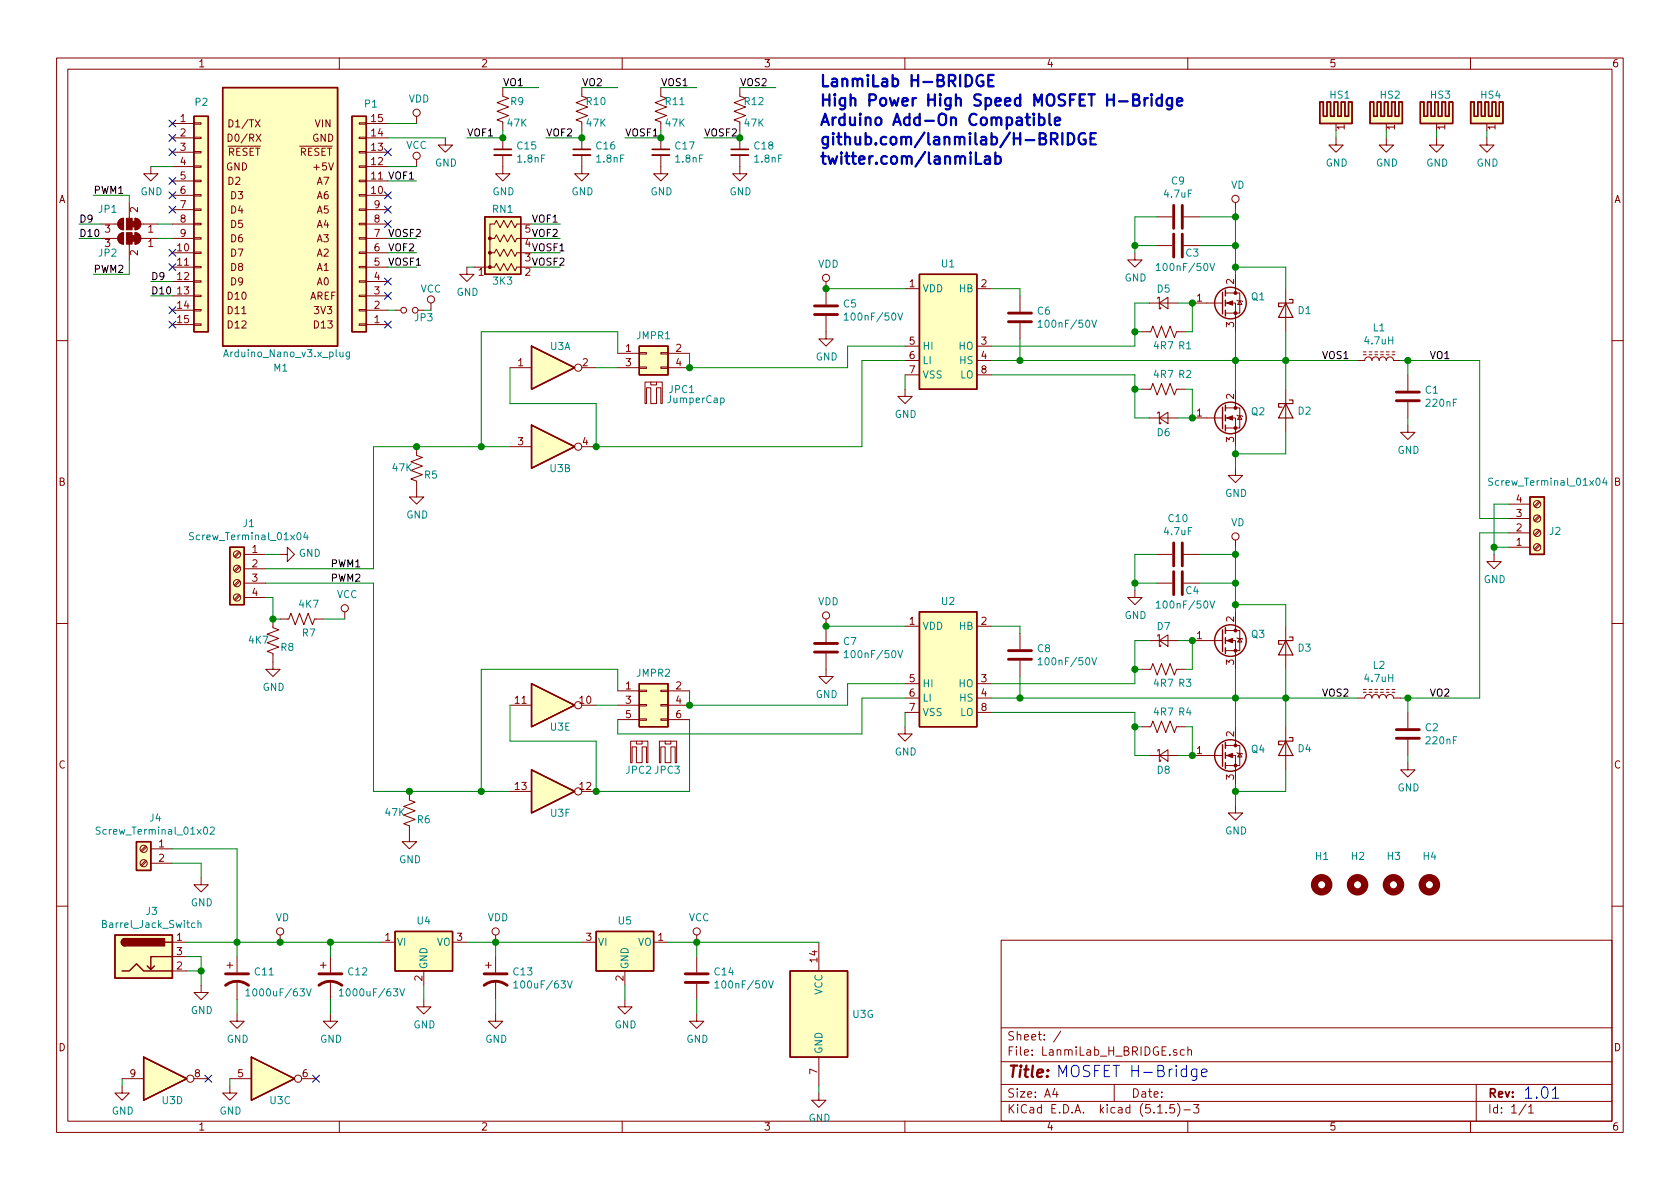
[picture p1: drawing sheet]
<svg xmlns="http://www.w3.org/2000/svg" width="297mm" height="210mm" viewBox="0 0 297 210" stroke-linecap="round" stroke-linejoin="round" font-family="sans-serif">
<g fill="none" stroke="#840000" stroke-width=".18">
<path d="M10 10.3h277v189.9h-277zM12 12.2h273v186.1h-273zM60 10.3v1.9M88.9 15.5v1.5l1 .4-2 .8 2 .7-2 .8 2 .7-2 .8 1 .4v1.5M102.9 15.5v1.5l1 .4-2 .8 2 .7-2 .8 2 .7-2 .8 1 .4v1.5M110 10.3v1.9M116.8 15.5v1.5l1.1 .4-2.1 .8 2.1 .7-2.1 .8 2.1 .7-2.1 .8 1 .4v1.5M130.8 15.5v1.5l1 .4-2 .8 2 .7-2 .8 2 .7-2 .8 1 .4v1.5M160 10.3v1.9M210 10.3v1.9M260 10.3v1.9M17.8 39.6h3"/>
<path d="M21.1 39l.4-.3 .3-.1v2a1.03 1.03 0 0 1-.9-.6 1.03 1.03 0 0 1 .2-1zM22.9 35.8v2.8M23.9 38.6a1.02 1.02 0 0 1 1 1 1.02 1.02 0 0 1-1 1zM24.9 39.6h3M26.7 29.5v1.2h1.2l-1.2 1.3-1.3-1.3h1.3M30.5 39.6h3.8M30.5 21.8h3.8M30.5 24.4h3.8M30.5 26.9h3.8M30.5 29.5h3.8M30.5 32h3.8M30.5 34.5h3.8"/>
<path d="M30.5 37.1h3.8M34.3 37h1.3v.2h-1.3zM34.3 34.4h1.3v.3h-1.3zM34.3 31.9h1.3v.2h-1.3zM34.3 29.3h1.3v.3h-1.3zM34.3 39.5h1.3v.2h-1.3zM34.3 26.8h1.3v.2h-1.3zM34.3 24.3h1.3v.2h-1.3zM34.3 21.7h1.3v.3h-1.3zM63.5 34.4h1.3v.3h-1.3zM63.5 31.9h1.3v.2h-1.3zM63.5 29.3h1.3v.3h-1.3z"/>
<path d="M63.5 26.8h1.3v.2h-1.3zM63.5 24.3h1.3v.2h-1.3zM63.5 21.7h1.3v.3h-1.3zM63.5 37h1.3v.2h-1.3zM63.5 39.5h1.3v.2h-1.3zM64.8 39.6h3.8M64.8 21.8h3.8M64.8 24.4h3.8M64.8 26.9h3.8M64.8 29.5h3.8M64.8 32h3.8M64.8 34.5h3.8"/>
<path d="M64.8 37.1h3.8M73.7 20.6v1.2M73.7 28.2v1.3M78.7 24.4v1.2h1.3l-1.3 1.3-1.2-1.3h1.2M88.9 27.4v3.3h1.3l-1.3 1.3-1.3-1.3h1.3M88.9 24.4v2M92.7 39.6h-1.3l-.3 .7-.7-1.3-.7 1.3-.6-1.3-.7 1.3-.6-1.3-.4 .6h-.8v2.6h.8l.4-.7 .6 1.3 .7-1.3 .6 1.3 .7-1.3 .7 1.3 .3-.6h1.3M102.9 27.4v3.3h1.2l-1.2 1.3-1.3-1.3h1.3M102.9 24.4v2M116.8 27.4v3.3h1.3l-1.3 1.3-1.2-1.3h1.2M116.8 24.4v2M130.8 27.4v3.3h1.3l-1.3 1.3-1.3-1.3h1.3"/>
<path d="M130.8 24.4v2M204.5 38.3h2.8M209.3 38.3h2.8M218.4 35.8v1.3M236.2 24.4v1.2h1.3l-1.3 1.3-1.3-1.3h1.3M245.1 24.4v1.2h1.3l-1.3 1.3-1.3-1.3h1.3M254 24.4v1.2h1.3l-1.3 1.3-1.3-1.3h1.3M262.9 24.4v1.2h1.3l-1.3 1.3-1.3-1.3h1.3M17.8 42.2h3M21.1 41.5l.4-.3 .3-.1v2.1a1.03 1.03 0 0 1-.9-.6 1.03 1.03 0 0 1 .2-1.1zM22.9 43.2v2.8M23.9 41.1a1.02 1.02 0 0 1 1 1.1 1.02 1.02 0 0 1-1 1z"/>
<path d="M24.9 42.2h3M30.5 54.9h3.8M30.5 42.2h3.8M30.5 44.7h3.8M30.5 47.2h3.8M30.5 49.8h3.8M30.5 52.3h3.8M30.5 57.4h3.8M34.3 44.6h1.3v.2h-1.3zM34.3 47.1h1.3v.3h-1.3zM34.3 49.7h1.3v.2h-1.3zM34.3 52.2h1.3v.2h-1.3z"/>
<path d="M34.3 54.7h1.3v.3h-1.3zM34.3 57.3h1.3v.2h-1.3zM34.3 42h1.3v.3h-1.3zM63.5 42h1.3v.3h-1.3zM63.5 44.6h1.3v.2h-1.3zM63.5 47.1h1.3v.3h-1.3zM63.5 49.7h1.3v.2h-1.3zM63.5 52.2h1.3v.2h-1.3zM63.5 54.7h1.3v.3h-1.3zM63.5 57.3h1.3v.2h-1.3zM64.8 54.9h3.8M64.8 42.2h3.8"/>
<path d="M64.8 44.7h3.8M64.8 47.2h3.8M64.8 49.8h3.8M64.8 52.3h3.8M64.8 57.4h3.8M69.8 54.9h1.1M73.9 54.9h1M76.2 53.6v1.3M82.5 47.2v1.3h1.3l-1.3 1.3-1.2-1.3h1.2M83.8 47.2h2.6M86.6 42.2v2.5M92.7 44.7h-1.3l-.3 .6-.7-1.2-.7 1.2-.6-1.2-.7 1.2-.6-1.2-.4 .6h-.8v2.5h.8l.4-.6 .6 1.3 .7-1.3 .6 1.3 .7-1.3 .7 1.3 .3-.7h1.3"/>
<path d="M146 55.9v4h1.3l-1.3 1.3-1.2-1.3h1.2M146 49.8v4M160 51h2.6M172.7 51h2.6M180.3 52.3v2.8M180.3 57.1v2.8M200.7 44.7v1.3h1.2l-1.2 1.2-1.3-1.2h1.3M201.9 58.7h1.6l.3-1 .8 2 .8-2 .7 2 .8-2 .7 2 .4-1h1.5M203.2 53.6h5.1M204.5 43.4h2.8M204.7 52.8v-.2h.3v2h.2v-.2M205 53.6l1.5-1v2z"/>
<path d="M209.3 43.4h2.8M210.8 53.6h5.4M216.7 53.6h1.7v5.1M216.7 51.8h2.5v3.6h-2.5M218.4 48.5v3.3M218.7 53.1l.1 .1h.8l.1 .1M219.2 53.2l.4 .6h-.8zM227.3 51v7.7M10 60.2h2M73.7 79v1.5l1 .4-2.1 .8 2.1 .7-2.1 .8 2.1 .7-2.1 .8 1.1 .4v2.8h1.2l-1.2 1.2-1.3-1.2h1.3M90.2 65h3.8M90.2 79h3.8"/>
<path d="M102.9 65h2.5M102.9 79h2.5M109.2 62.5h3.8M109.2 65h3.8M113 64.9h1.3v.2h-1.3zM113 62.4h1.3v.2h-1.3zM115.1 67.6h1v.5h-1zM115.1 67.6h-1.1v3.8h.3v-2.8h.8v2.8h1v-2.8h.7v2.8h.3v-3.8h-1M116.8 64.9h1.3v.2h-1.3zM116.8 62.4h1.3v.2h-1.3zM118.1 62.5h3.8M118.1 65h3.8"/>
<path d="M160 68.8v1.3h1.3l-1.3 1.3-1.3-1.3h1.3M160 63.7h2.6M160 61.2h2.6M160 66.3h2.6M172.7 63.7h2.6M172.7 61.2h2.6M172.7 66.3h2.6M201.9 68.8h1.6l.3-1 .8 2 .8-2 .7 2 .8-2 .7 2 .4-1h1.5M203.2 73.9h5.1M204.7 73.1v-.2h.3v2h.2v-.2M205 73.9l1.5-1v2zM210.8 73.9h5.4"/>
<path d="M216.7 73.9h1.7v5.1M216.7 72.1h2.5v3.6h-2.5M218.4 68.8v3.3M218.7 73.4l.1 .1h.8l.1 .2M219.2 73.5l.4 .7h-.8zM227.3 68.8v7.6M240 63.7h1.3a.63 .63 0 0 1 .6-.6 .63 .63 0 0 1 .7 .6 .63 .63 0 0 1 .6-.6 .63 .63 0 0 1 .6 .6 .63 .63 0 0 1 .7-.6 .63 .63 0 0 1 .6 .6 .63 .63 0 0 1 .6-.6 .63 .63 0 0 1 .7 .6h1.2M241 62.7h.6M241 62.2h.6M242.1 62.7h.5M242.1 62.2h.5M243.1 62.7h.5"/>
<path d="M243.1 62.2h.5M244.1 62.7h.5M244.1 62.2h.5M245.1 62.7h.5M245.1 62.2h.5M246.1 62.7h.5M246.1 62.2h.5M248.9 75.2v1.2h1.3l-1.3 1.3-1.3-1.3h1.3M248.9 66.3v2.8M248.9 71.1v2.8M285 60.2h2M42.3 97.5l-.9 .9"/>
<path d="M42.4 97.7l-.8 .8M43.2 98h3.8M49.5 98h1.3v-1.2l1.3 1.2-1.3 1.3v-1.3M204.5 98h2.8M209.3 98h2.8M218.4 82.8v1.3h1.3l-1.3 1.2-1.2-1.2h1.2M218.4 95.5v1.3M264.2 98v1.3h1.2l-1.2 1.3-1.3-1.3h1.3M266.7 96.8h3.8M266.7 94.2h3.8M266.7 91.7h3.8M266.7 89.1h3.8"/>
<path d="M272.1 88.6l-.9 .9M272.1 91.2l-.9 .8M272.1 93.7l-.9 .9M272.1 96.3l-.9 .8M272.3 88.8l-.9 .9M272.3 91.4l-.9 .8M272.3 93.9l-.9 .8M272.3 96.4l-.9 .9M10 110.3h2M42.3 105.2l-.9 .8M42.3 102.6l-.9 .8M42.3 100.1l-.9 .8"/>
<path d="M42.4 105.3l-.8 .9M42.4 102.8l-.8 .8M42.4 100.2l-.8 .9M43.2 103.1h3.8M43.2 100.6h3.8M43.2 105.7h3.8M48.3 109.5v1.5l1 .4-2.1 .7 2.1 .8-2.1 .8 2.1 .7-2.1 .8 1.1 .4v2.8h1.2l-1.2 1.2-1.3-1.2h1.3M49.5 109.5h1.6l.3-1 .8 2 .8-2 .7 2 .8-2 .7 2 .4-1h1.5M61 108.2v1.3M146 115.6v4h1.3l-1.3 1.3-1.2-1.3h1.2M146 109.5v4M160 110.7h2.6"/>
<path d="M172.7 110.7h2.6M180.3 112v2.8M180.3 116.8v2.8M200.7 104.4v1.3h1.2l-1.2 1.2-1.3-1.2h1.3M201.9 118.4h1.6l.3-1.1 .8 2.1 .8-2.1 .7 2.1 .8-2.1 .7 2.1 .4-1h1.5M203.2 113.3h5.1M204.5 103.1h2.8M204.7 112.5v-.2h.3v2h.2v-.3M205 113.3l1.5-1v2zM209.3 103.1h2.8M210.8 113.3h5.4M216.7 113.3h1.7v5.1"/>
<path d="M216.7 111.5h2.5v3.6h-2.5M218.4 108.2v3.3M218.7 112.8l.1 .1h.8l.1 .1M219.2 112.9l.4 .6h-.8zM227.3 110.7v7.7M285 110.3h2M72.4 139.9v1.6l1 .4-2 .7 2 .8-2 .7 2 .8-2 .8 1 .3v2.8h1.3l-1.3 1.3-1.3-1.3h1.3M90.2 139.9h3.8M90.2 124.7h3.8M102.9 139.9h2.5M102.9 124.7h2.5M109.2 122.2h3.8"/>
<path d="M109.2 124.7h3.8M109.2 127.2h3.8M112.5 131.1h1v.5h-1zM112.5 131.1h-1v3.8h.3v-2.8h.7v2.8h1v-2.8h.8v2.8h.3v-3.8h-1.1M113 127.1h1.3v.3h-1.3zM113 122h1.3v.3h-1.3zM113 124.6h1.3v.2h-1.3zM116.8 127.1h1.3v.3h-1.3zM116.8 122h1.3v.3h-1.3zM116.8 124.6h1.3v.2h-1.3zM117.6 131.1h1v.5h-1zM117.6 131.1h-1v3.8h.2v-2.8h.8v2.8h1v-2.8h.8v2.8h.2v-3.8h-1"/>
<path d="M118.1 122.2h3.8M118.1 124.7h3.8M118.1 127.2h3.8M160 128.5v1.3h1.3l-1.3 1.3-1.3-1.3h1.3M160 120.9h2.6M160 123.4h2.6M160 126h2.6M172.7 120.9h2.6M172.7 123.4h2.6M172.7 126h2.6M201.9 128.5h1.6l.3-1 .8 2 .8-2 .7 2 .8-2 .7 2 .4-1h1.5M203.2 133.6h5.1"/>
<path d="M204.7 132.8v-.2h.3v2h.2v-.2M205 133.6l1.5-1v2zM210.8 133.6h5.4M216.7 133.6h1.7v5.1M216.7 131.8h2.5v3.6h-2.5M218.4 128.5v3.3M218.7 133.1l.1 .1h.8l.1 .1M219.2 133.2l.4 .7h-.8zM227.3 128.5v7.6M240 123.4h1.3a.63 .63 0 0 1 .6-.6 .63 .63 0 0 1 .7 .6 .63 .63 0 0 1 .6-.6 .63 .63 0 0 1 .6 .6 .63 .63 0 0 1 .7-.6 .63 .63 0 0 1 .6 .6 .63 .63 0 0 1 .6-.6 .63 .63 0 0 1 .7 .6h1.2M241 122.4h.6M241 121.9h.6"/>
<path d="M242.1 122.4h.5M242.1 121.9h.5M243.1 122.4h.5M243.1 121.9h.5M244.1 122.4h.5M244.1 121.9h.5M245.1 122.4h.5M245.1 121.9h.5M246.1 122.4h.5M246.1 121.9h.5M248.9 134.9v1.2h1.3l-1.3 1.3-1.3-1.3h1.3M248.9 126v2.8"/>
<path d="M248.9 130.8v2.8M25.8 152.1l-.9 .9M25.8 149.6l-.9 .8M25.9 152.3l-.8 .9M25.9 149.8l-.8 .8M26.7 150.1h3.8M26.7 152.6h3.8M35.6 155.2v1.3h1.2l-1.2 1.2-1.3-1.2h1.3M218.4 142.5v1.3h1.3l-1.3 1.2-1.2-1.2h1.2M10 160.2h2M30.5 166.6h2.5M30.5 171.7h2.5"/>
<path d="M30.5 169.2h2.5M35.6 174.2v1.3h1.2l-1.2 1.3-1.3-1.3h1.3M40.1 170.7h1M40.6 170.2v1M41.9 179.3v1.3h1.3l-1.3 1.3-1.3-1.3h1.3M41.9 169.2v2.8M41.9 173.5v3.3M49.5 165.3v1.3M56.6 170.7h1.1M57.1 170.2v1M58.4 179.3v1.3h1.3l-1.3 1.3-1.3-1.3h1.3M58.4 169.2v2.8"/>
<path d="M58.4 173.5v3.3M67.3 166.6h2.5M74.9 176.8v1.2h1.3l-1.3 1.3-1.2-1.3h1.2M74.9 171.7v2.5M80 166.6h2.5M85.9 170.7h1M86.4 170.2v1M87.6 179.3v1.3h1.3l-1.3 1.3-1.2-1.3h1.2M87.6 165.3v1.3M87.6 169.2v2.8M87.6 173.5v3.3M102.9 166.6h2.5"/>
<path d="M110.5 176.8v1.2h1.3l-1.3 1.3-1.3-1.3h1.3M110.5 171.7v2.5M115.6 166.6h2.5M123.2 179.3v1.3h1.3l-1.3 1.3-1.3-1.3h1.3M123.2 165.3v1.3M123.2 169.2v2.8M123.2 174v2.8M144.8 166.6v5.1M177 166.3h108v32h-108zM285 160.2h2M21.6 192v1.3h1.3l-1.3 1.3-1.3-1.3h1.3M21.6 190.7h3.8"/>
<path d="M34.3 190.7h2.5M40.6 192v1.3h1.3l-1.3 1.3-1.2-1.3h1.2M40.6 190.7h3.8M53.3 190.7h2.6M60 198.3v1.9M110 198.3v1.9M144.8 193.3v1.3h1.2l-1.2 1.2-1.3-1.2h1.3M144.8 186.9v5.1M160 198.3v1.9M177 194.8h108M177 191.8h108M177 187.8h108"/>
<path d="M177 181.8h108M186.5 192.5l-.4 1h1M186.8 193v1M187.6 182.3l-1.3 2M197 191.8v3M204.7 196.8h.8M206.2 196.7v.1M207.6 195.3h-.7l-.1 .7 .2-.1 .5 .1 .2 .2-.1 .5-.2 .1-.6-.1M208.1 185.7l-.4-.1-.2 .2v.2l.6 .2v.3h-.6M208.2 195.1a1.71 1.71 0 0 1 0 2.3M209.3 196.3h1.2M209.4 185.7l-.4-.1-.3 .3 .1 .6h.6"/>
<path d="M210 198.3v1.9M210 185.7l.3-.1 .3 .1 .1 .9M210 185.1v1.5M211 195.3h1l-.5 .6 .4 .1v.7l-.2 .1-.7-.1M260 198.3v1.9M261 191.8v6.5M269.8 195.2l-1.2 2M270.3 195.8l.4-.5v1.5M270.3 196.8h.8"/>
<circle cx="73.7" cy="19.9" r=".63"/>
<circle cx="73.7" cy="27.6" r=".63"/>
<circle cx="218.4" cy="35.2" r=".63"/>
<circle cx="71.4" cy="54.9" r=".51"/>
<circle cx="73.4" cy="54.9" r=".51"/>
<circle cx="76.2" cy="53" r=".63"/>
<circle cx="146" cy="49.1" r=".63"/>
<circle cx="102.2" cy="79" r=".63"/>
<circle cx="102.2" cy="65" r=".63"/>
<circle cx="41.9" cy="98" r=".63"/>
<circle cx="218.4" cy="94.9" r=".63"/>
<circle cx="271.8" cy="96.8" r=".63"/>
<circle cx="271.8" cy="91.7" r=".63"/>
<circle cx="271.8" cy="89.1" r=".63"/>
<circle cx="271.8" cy="94.2" r=".63"/>
<circle cx="41.9" cy="103.1" r=".63"/>
<circle cx="41.9" cy="105.7" r=".63"/>
<circle cx="41.9" cy="100.6" r=".63"/>
<circle cx="61" cy="107.6" r=".63"/>
<circle cx="146" cy="108.8" r=".63"/>
<circle cx="102.2" cy="124.7" r=".63"/>
<circle cx="102.2" cy="139.9" r=".63"/>
<circle cx="25.4" cy="150.1" r=".63"/>
<circle cx="25.4" cy="152.6" r=".63"/>
<circle cx="49.5" cy="164.7" r=".63"/>
<circle cx="87.6" cy="164.7" r=".63"/>
<circle cx="123.2" cy="164.7" r=".63"/>
<circle cx="33.7" cy="190.7" r=".63"/>
<circle cx="52.7" cy="190.7" r=".63"/>
</g>
<g fill="none" stroke="#840000" stroke-width=".51">
<path d="M207.5 36.3v4.1M209 36.3v4.1M144 55.6h4.1M144 54.1h4.1M178.3 56.9h4.1M178.3 55.4h4.1M207.5 41.4v4.1M209 41.4v4.1M246.9 70.9h4.1M246.9 69.3h4.1M207.5 96v4.1M209 96v4.1"/>
<path d="M144 115.3h4.1M144 113.8h4.1M178.3 116.6h4.1M178.3 115.1h4.1M207.5 101.1v4.1M209 101.1v4.1M246.9 130.6h4.1M246.9 129h4.1M39.9 174.2a3.3 3.3 0 0 1 4 0M39.9 172.2h4M56.4 174.2a3.3 3.3 0 0 1 4.1 0M56.4 172.2h4.1"/>
<path d="M85.6 174.2a3.3 3.3 0 0 1 4.1 0M85.6 172.2h4.1M121.2 172.2h4M121.2 173.7h4"/>
</g>
<g fill="none" stroke="#008484" stroke-width=".18">
<path d="M149.3 55.7l.3-.4v1.3M149.3 56.6h.7M158.7 55.3l.5 1.3 .4-1.3M183.5 57l.4-.4v1.3M183.5 57.9h.8M193 56.6l.5 1.3 .4-1.3M204.4 46.9l.4-.3v1.2M204.4 47.8h.8M213.9 46.6l.5 1.2 .4-1.2M60.1 62.2l.1 .8 .3 .1 .2-.1M60.7 62.2v.9M61.8 62.2l-.1 1.2-.2 .1-.2-.1"/>
<path d="M61.8 62.3l-.4-.1-.2 .3 .1 .5h.5M127.4 70.4h.4l.2 .2-.1 .6h-.5M34.2 94.3l-.5-.1-.1 .1v.4l.6 .3v.2l-.2 .2h-.5M54 94.1l-.3 .9h.8M54.3 94.6v.8M263.9 84.6h-.5l-.2 .1 .1 .4 .6 .2v.3l-.2 .2h-.5M283.7 84.5l-.3 .9h.8M284 85v.8M149.3 115.4l.3-.4v1.3M149.3 116.3h.7M158.7 115l.5 1.3 .4-1.3M183.5 116.7l.4-.4v1.3"/>
<path d="M183.5 117.6h.8M193 116.3l.5 1.3 .4-1.3M204.4 106.6l.4-.3v1.2M204.4 107.5h.8M213.9 106.3l.5 1.2 .4-1.2M17.7 146.3l-.5-.1-.2 .2 .1 .4 .6 .2v.3l-.2 .2h-.5M37.2 146.4l.5-.2 .2 .4-.1 .2-.7 .7h.8M35 163.3l.2-.1h.3v.8M35 162.8v1.2M43.5 175.2l.3-.4v1.3M43.5 176.1h.7M54.2 174.8l.4 1.3 .4-1.3"/>
<path d="M60 175.2l.4-.4v1.3M60 176.1h.7M70.7 174.8l.4 1.3 .4-1.3M90.8 173.8l.4-.3v1.2M90.8 174.7h.8M100.3 173.5l.5 1.2 .4-1.2M126.4 173.8l.4-.3v1.2M126.4 174.7h.7M135.9 173.5l.4 1.2 .4-1.2"/>
</g>
<g fill="#ffffc2" stroke="#ffffc2" stroke-width=".18">
<path d="M162.6 108.2h10.1v20.3h-10.1z"/>
<path d="M270.5 87.9h2.5v10.1h-2.5z"/>
<path d="M94 136.1l7.6 3.8-7.6 3.9z"/>
<path d="M233.3 18h.7v2.6h.6v-2.6h.7v2.6h.6l-.6 1.2h-2z"/>
<path d="M235.9 18h.6v2.6h.7v-2.6h.6v2.6h.6v-2.6h.7v3.8h-3.8l.6-1.2z"/>
<path d="M242.2 18h.7v2.6h.6v-2.6h.6v2.6h.7l-.7 1.2h-1.9z"/>
<path d="M244.8 18h.6v2.6h.6v-2.6h.7v2.6h.6v-2.6h.7v3.8h-3.9l.7-1.2z"/>
<path d="M251.1 18h.7v2.6h.6v-2.6h.6v2.6h.7l-.7 1.2h-1.9z"/>
<path d="M253.7 18h.6v2.6h.6v-2.6h.7v2.6h.6v-2.6h.6v3.8h-3.8l.7-1.2z"/>
<path d="M260 18h.7v2.6h.6v-2.6h.6v2.6h.7l-.7 1.2h-1.9z"/>
<path d="M262.6 18h.6v2.6h.6v-2.6h.7v2.6h.6v-2.6h.6v3.8h-3.8l.7-1.2z"/>
<path d="M113 61.2h5.1v5.1h-5.1z"/>
<path d="M113 120.9h5.1v7.6h-5.1z"/>
<path d="M94 120.9l7.6 3.8-7.6 3.8z"/>
<path d="M94 75.2l7.6 3.8-7.6 3.8z"/>
<path d="M94 61.2l7.6 3.8-7.6 3.8z"/>
<path d="M162.6 48.5h10.1v20.3h-10.1z"/>
<path d="M39.4 15.5h20.3v45.7h-20.3z"/>
<path d="M34.3 20.6h2.5v38.1h-2.5z"/>
<path d="M62.2 20.6h2.6v38.1h-2.6z"/>
<path d="M85.7 38.3h6.4v10.2h-6.4z"/>
<path d="M139.7 171.7h10.2v15.2h-10.2z"/>
<path d="M20.3 165.3h10.2v7.7h-10.2z"/>
<path d="M44.4 186.9l7.7 3.8-7.7 3.9z"/>
<path d="M24.1 148.8h2.6v5.1h-2.6z"/>
<path d="M40.6 96.8h2.6v10.1h-2.6z"/>
<path d="M25.4 186.9l7.6 3.8-7.6 3.9z"/>
<path d="M69.8 164.7h10.2v7h-10.2z"/>
<path d="M105.4 164.7h10.2v7h-10.2z"/>
</g>
<g fill="none" stroke="#840000" stroke-width=".25">
<path d="M39.4 15.5h20.3v45.7h-20.3zM233.3 18h.7v2.6h.6v-2.6h.7v2.6h.6v-2.6h.6v2.6h.7v-2.6h.6v2.6h.6v-2.6h.7v3.8h-5.8zM242.2 18h.7v2.6h.6v-2.6h.6v2.6h.7v-2.6h.6v2.6h.6v-2.6h.7v2.6h.6v-2.6h.7v3.8h-5.8zM251.1 18h.7v2.6h.6v-2.6h.6v2.6h.7v-2.6h.6v2.6h.6v-2.6h.7v2.6h.6v-2.6h.6v3.8h-5.7zM260 18h.7v2.6h.6v-2.6h.6v2.6h.7v-2.6h.6v2.6h.6v-2.6h.7v2.6h.6v-2.6h.6v3.8h-5.7zM34.3 20.6h2.5v38.1h-2.5zM62.2 20.6h2.6v38.1h-2.6zM85.7 38.3h6.4v10.2h-6.4zM162.6 48.5h10.1v20.3h-10.1zM216.2 51.7v3.8M216.7 51.3v1M216.7 53.1v1"/>
<path d="M216.7 54.9v1M94 75.2l7.6 3.8-7.6 3.8zM94 61.2l7.6 3.8-7.6 3.8zM113 61.2h5.1v5.1h-5.1zM216.2 72v3.8M216.7 71.6v1M216.7 73.4v1M216.7 75.2v1M40.6 96.8h2.6v10.1h-2.6zM270.5 87.9h2.5v10.1h-2.5zM162.6 108.2h10.1v20.3h-10.1zM216.2 111.4v3.8"/>
<path d="M216.7 111v1M216.7 112.8v1M216.7 114.5v1.1M94 136.1l7.6 3.8-7.6 3.9zM94 120.9l7.6 3.8-7.6 3.8zM113 120.9h5.1v7.6h-5.1zM216.2 131.7v3.8M216.7 131.3v1M216.7 133.1v1M216.7 134.9v1M24.1 148.8h2.6v5.1h-2.6zM20.3 165.3h10.2v7.7h-10.2z"/>
<path d="M21.6 171.7h1.3l1.2-1.3 1.3 1.3h5.1M22.1 166a.63 .63 0 0 0-.6 .6 .63 .63 0 0 0 .6 .7M27.3 170.8l-.6 .6M29.2 166.6h1.3M30.5 169.2h-3.8v2.2l-.7-.6M69.8 164.7h10.2v7h-10.2zM105.4 164.7h10.2v7h-10.2zM139.7 171.7h10.2v15.2h-10.2zM25.4 186.9l7.6 3.8-7.6 3.9zM44.4 186.9l7.7 3.8-7.7 3.9z"/>
<circle cx="217.6" cy="53.6" r="2.79"/>
<circle cx="217.6" cy="73.9" r="2.79"/>
<circle cx="217.6" cy="113.3" r="2.79"/>
<circle cx="217.6" cy="133.6" r="2.79"/>
</g>
<g fill="#840000" stroke="#840000" stroke-width=".18">
<path d="M216.9 113.3l1-.4v.8z"/>
<path d="M216.9 73.9l1-.4v.8z"/>
<path d="M216.9 133.6l1-.4v.8z"/>
<path d="M23.9 41.1a1.02 1.02 0 0 1 1 1.1 1.02 1.02 0 0 1-1 1z"/>
<path d="M21.1 41.5l.4-.3 .3-.1v2.1a1.03 1.03 0 0 1-.9-.6 1.03 1.03 0 0 1 .2-1.1z"/>
<path d="M23.4 41.7h.5v1h-.5z"/>
<path d="M22.4 41.1h1v2.1h-1z"/>
<path d="M23.9 38.6a1.02 1.02 0 0 1 1 1 1.02 1.02 0 0 1-1 1z"/>
<path d="M21.1 39l.4-.3 .3-.1v2a1.03 1.03 0 0 1-.9-.6 1.03 1.03 0 0 1 .2-1z"/>
<path d="M23.4 39.1h.5v1h-.5z"/>
<path d="M22.4 38.6h1v2h-1z"/>
<path d="M216.9 53.6l1-.4v.8z"/>
<circle cx="218.4" cy="115.1" r=".25"/>
<circle cx="218.4" cy="111.5" r=".25"/>
<circle cx="218.4" cy="75.7" r=".25"/>
<circle cx="218.4" cy="72.1" r=".25"/>
<circle cx="218.4" cy="135.4" r=".25"/>
<circle cx="218.4" cy="131.8" r=".25"/>
<circle cx="218.4" cy="55.4" r=".25"/>
<circle cx="218.4" cy="51.8" r=".25"/>
<circle cx="86.6" cy="47.2" r=".25"/>
<circle cx="86.6" cy="44.7" r=".25"/>
<circle cx="86.6" cy="42.2" r=".25"/>
</g>
<path d="M227.3 53.6l1.3 2.5h-2.5zM228 53h.6v.6h-2.5v.6h.6M227.3 71.4l1.3 2.5h-2.5zM228 70.7h.6v.7h-2.5v.6h.6M227.3 113.3l1.3 2.5h-2.5zM228 112.6h.6v.7h-2.5v.6h.6M227.3 131.1l1.3 2.5h-2.5zM228 130.4h.6v.7h-2.5v.6h.6" fill="none" stroke="#840000" stroke-width=".2"/>
<g fill="none" stroke="#840000" stroke-width="1.3">
<circle cx="233.7" cy="156.5" r="1.27"/>
<circle cx="240" cy="156.5" r="1.27"/>
<circle cx="246.4" cy="156.5" r="1.27"/>
<circle cx="252.7" cy="156.5" r="1.27"/>
</g>
<path d="M87.4 27.4h3M101.3 27.4h3.1M115.3 27.4h3.1M129.3 27.4h3" fill="none" stroke="#840000" stroke-width=".33"/>
<path d="M87.4 26.4h3M101.3 26.4h3.1M115.3 26.4h3.1M129.3 26.4h3" fill="none" stroke="#840000" stroke-width=".3"/>
<g fill="#840000" stroke="#840000" stroke-width=".25">
<path d="M21.6 166.2l.5-.2v1.3a.64 .64 0 0 1-.6-.4 .64 .64 0 0 1 .1-.7z"/>
<path d="M22.1 166h7v1.3h-7z"/>
</g>
<g fill="none" stroke="#008400" stroke-width=".18">
<path d="M88.9 15.5h6.3M102.9 15.5h6.3M116.8 15.5h6.4M130.8 15.5h6.4M14 39.6h3.8M16.5 34.5h6.4v1.3M26.7 29.5h3.8M27.9 39.6h2.6M68.6 29.5h5.1M68.6 21.8h5.1M68.6 24.4h10.1M68.6 32h5.1"/>
<path d="M88.9 23.1v1.3h-6.4M94 39.6h5.1M102.9 23.1v1.3h-6.4M116.8 23.1v1.3h-6.3M130.8 23.1v1.3h-6.3M204.5 38.3h-3.8v6.4M212.1 38.3h6.3M218.4 37.1v11.4M236.2 23.1v1.3M245.1 23.1v1.3M254 23.1v1.3M262.9 23.1v1.3"/>
<path d="M14 42.2h3.8M22.9 46v2.5h-6.4M26.7 49.8h3.8M26.7 52.3h3.8M27.9 42.2h2.6M68.6 47.2h5.1M68.6 54.9h1.2M68.6 42.2h5.1M68.6 44.7h5.1M74.9 54.9h1.3M82.5 47.2h1.3M94 47.2h5.1"/>
<path d="M94 42.2h5.1M94 44.7h5.1M146 51h14M175.3 51h5v1.3M180.3 59.9v3.8M200.7 58.7h1.2M200.7 43.4h3.8M203.2 53.6h-2.5v7.6h-25.4M208.3 53.6h2.5v5.1h-1.3M212.1 43.4h6.3M218.4 58.7v10.1M218.4 47.2h8.9v3.8"/>
<path d="M227.3 58.7v10.1M90.2 79h-24.2v21.6h-19M105.4 65h3.8M109.2 62.5v-3.8h-24.1v20.3M160 63.7h-7.6v15.3h-47v-7.6h-15.2v-6.4M160 61.2h-10.1v3.8h-28v-2.5M160 66.3v2.5M175.3 63.7h64.7M175.3 66.3h25.4v7.6h2.5M200.7 68.8h1.2M209.5 68.8h1.3v5.1h-2.5M218.4 79v3.8"/>
<path d="M227.3 76.4v3.9h-8.9M247.6 63.7h14v28h5.1M248.9 63.7v2.6M248.9 73.9v1.3M47 98h2.5M204.5 98h-3.8v6.4M212.1 98h6.3M218.4 96.8v11.4M264.2 96.8h2.5M266.7 94.2h-5.1v29.2h-14M266.7 89.1h-2.5v8.9M47 105.7h1.3v3.8h1.2"/>
<path d="M47 103.1h19v36.8h24.2M57.1 109.5h3.9M146 110.7h14M175.3 110.7h5v1.3M180.3 119.6v3.8M200.7 118.4h1.2M200.7 103.1h3.8M203.2 113.3h-2.5v7.6h-25.4M208.3 113.3h2.5v5.1h-1.3M212.1 103.1h6.3M218.4 118.4v10.1M218.4 106.9h8.9v3.8"/>
<path d="M227.3 118.4v10.1M90.2 124.7v6.4h15.2v8.8h16.5v-12.7M105.4 124.7h3.8M109.2 122.2v-3.8h-24.1v21.5M160 123.4h-7.6v6.4h-43.2v-2.6M160 120.9h-10.1v3.8h-28v-2.5M160 126v2.5M175.3 126h25.4v7.6h2.5M175.3 123.4h64.7M200.7 128.5h1.2M209.5 128.5h1.3v5.1h-2.5M218.4 138.7v3.8"/>
<path d="M227.3 136.1v3.8h-8.9M248.9 123.4v2.6M248.9 133.6v1.3M30.5 150.1h11.4v19.1M30.5 152.6h5.1v2.6M33 166.6h34.3M33 169.2h2.6v5M33 171.7h2.6M41.9 176.8v2.5M58.4 166.6v2.6M58.4 176.8v2.5M74.9 174.2v2.6"/>
<path d="M82.5 166.6h20.4M87.6 166.6v2.6M87.6 176.8v2.5M110.5 174.2v2.6M118.1 166.6h26.7M123.2 166.6v2.6M123.2 176.8v2.5M21.6 190.7v1.3M40.6 190.7v1.3M144.8 192v1.3"/>
</g>
<path d="M211.6 189v1.7a.56 .56 0 0 1-.9 .3M211.6 189.1l-.6-.1-.4 .4v.6l.2 .3 .2 .1 .6-.1M212.4 189.7l1-.2-.1-.4-.5-.1-.4 .3 .1 1 .3 .1 .5-.1M274.5 194.2h1.1" fill="none" stroke="#0000c2" stroke-width=".18"/>
<g fill="none" stroke="#0000c2" stroke-width=".41">
<path d="M173.8 13.4a.82 .82 0 0 0-.9 .1 .82 .82 0 0 0-.3 .9 .75 .75 0 0 0 .4 .8 .75 .75 0 0 0 .9-.1v-.7h-.4M174.8 14.2h.6M175.7 13.3h-.9v2h.9M202.4 17.3v1.4M202.9 17.3l-.3 .1-.2 .3M203.6 16.7l-.1 .1h.2l-.1-.1v.2M203.6 17.3v1.4M205.4 17.4l-.5-.1-.4 .4v.6l.1 .3 .3 .1 .5-.1M205.4 16.7v2M207.2 17.3v1.7a.56 .56 0 0 1-.8 .2M207.2 17.4l-.5-.1-.4 .4v.6l.2 .3 .2 .1 .5-.1M208.1 18l.9-.2v-.4l-.6-.1-.3 .3 .1 1 .2 .1 .6-.1"/>
<path d="M174.2 27.7l.2-.1 .5 .1 .1 1.3M175 28.1l-.6 .1a.39 .39 0 0 0-.3 .4 .39 .39 0 0 0 .3 .4l.6-.1M176 27.7l.6-.1 .3 .4v.6l-.1 .3-.2 .1-.6-.1M176 27v2M183.7 20.9l.6-.1 .4 .4v.5l-.2 .3-.2 .1-.6-.1M183.7 20.1v2M185.5 20.1v1.7l.3 .3M186.5 21.4l1-.1-.1-.4-.6-.1-.3 .3 .1 .9 .2 .1 .6-.1M187.8 23.5v2M188.8 23.5a1.06 1.06 0 0 1 1.1 .7 1.06 1.06 0 0 1-.3 1.2l-.8 .1zM191.8 23.6a.82 .82 0 0 0-.9 .2 .82 .82 0 0 0-.2 .9 .75 .75 0 0 0 .4 .8 .75 .75 0 0 0 .8-.2v-.6h-.3M192.8 24.5h.7"/>
<path d="M193.8 23.5h-1v2h1"/>
</g>
<g fill="#008400" stroke="#008400" stroke-width=".25">
<circle cx="200.7" cy="68.8" r=".51"/>
<circle cx="200.7" cy="128.5" r=".51"/>
<circle cx="200.7" cy="58.7" r=".51"/>
<circle cx="180.3" cy="123.4" r=".51"/>
<circle cx="210.8" cy="133.6" r=".51"/>
<circle cx="218.4" cy="123.4" r=".51"/>
<circle cx="200.7" cy="118.4" r=".51"/>
<circle cx="210.8" cy="113.3" r=".51"/>
<circle cx="105.4" cy="79" r=".51"/>
<circle cx="87.6" cy="166.6" r=".51"/>
<circle cx="180.3" cy="63.7" r=".51"/>
<circle cx="210.8" cy="73.9" r=".51"/>
<circle cx="218.4" cy="63.7" r=".51"/>
<circle cx="116.8" cy="24.4" r=".51"/>
<circle cx="210.8" cy="53.6" r=".51"/>
<circle cx="227.3" cy="63.7" r=".51"/>
<circle cx="121.9" cy="124.7" r=".51"/>
<circle cx="218.4" cy="38.3" r=".51"/>
<circle cx="48.3" cy="109.5" r=".51"/>
<circle cx="200.7" cy="43.4" r=".51"/>
<circle cx="73.7" cy="79" r=".51"/>
<circle cx="218.4" cy="80.3" r=".51"/>
<circle cx="218.4" cy="43.4" r=".51"/>
<circle cx="105.4" cy="139.9" r=".51"/>
<circle cx="218.4" cy="98" r=".51"/>
<circle cx="200.7" cy="103.1" r=".51"/>
<circle cx="248.9" cy="63.7" r=".51"/>
<circle cx="49.5" cy="166.6" r=".51"/>
<circle cx="248.9" cy="123.4" r=".51"/>
<circle cx="130.8" cy="24.4" r=".51"/>
<circle cx="102.9" cy="24.4" r=".51"/>
<circle cx="121.9" cy="65" r=".51"/>
<circle cx="35.6" cy="171.7" r=".51"/>
<circle cx="218.4" cy="103.1" r=".51"/>
<circle cx="218.4" cy="47.2" r=".51"/>
<circle cx="88.9" cy="24.4" r=".51"/>
<circle cx="85.1" cy="139.9" r=".51"/>
<circle cx="41.9" cy="166.6" r=".51"/>
<circle cx="264.2" cy="96.8" r=".51"/>
<circle cx="218.4" cy="139.9" r=".51"/>
<circle cx="72.4" cy="139.9" r=".51"/>
<circle cx="146.1" cy="51" r=".51"/>
<circle cx="85.1" cy="79" r=".51"/>
<circle cx="146.1" cy="110.7" r=".51"/>
<circle cx="123.2" cy="166.6" r=".51"/>
<circle cx="218.4" cy="106.9" r=".51"/>
<circle cx="227.3" cy="123.4" r=".51"/>
<circle cx="58.4" cy="166.6" r=".51"/>
</g>
<g fill="none" stroke="#000084" stroke-width=".18">
<path d="M29.9 23.8l1.2 1.2M29.9 26.3l1.2 1.2M29.9 31.4l1.2 1.2M29.9 33.9l1.2 1.2M29.9 36.5l1.2 1.2M29.9 21.2l1.2 1.2M31.1 23.8l-1.2 1.2M31.1 26.3l-1.2 1.2M31.1 31.4l-1.2 1.2M31.1 33.9l-1.2 1.2M31.1 36.5l-1.2 1.2M31.1 21.2l-1.2 1.2"/>
<path d="M68 26.3l1.2 1.2M68 33.9l1.2 1.2M68 36.5l1.2 1.2M68 39l1.2 1.2M69.2 26.3l-1.2 1.2M69.2 33.9l-1.2 1.2M69.2 36.5l-1.2 1.2M69.2 39l-1.2 1.2M29.9 44.1l1.2 1.2M29.9 46.6l1.2 1.2M29.9 56.8l1.2 1.2M29.9 54.2l1.2 1.3"/>
<path d="M31.1 44.1l-1.2 1.2M31.1 46.6l-1.2 1.2M31.1 56.8l-1.2 1.2M31.1 54.2l-1.2 1.3M68 49.2l1.2 1.2M68 51.7l1.2 1.2M68 56.8l1.2 1.2M69.2 49.2l-1.2 1.2M69.2 51.7l-1.2 1.2M69.2 56.8l-1.2 1.2M36.2 190.1l1.2 1.3M37.4 190.1l-1.2 1.3"/>
<path d="M55.3 190.1l1.2 1.3M56.5 190.1l-1.2 1.3"/>
</g>
<g font-size="2.8" fill="#0000c2">
<text x="144.8" y="15.4">LanmiLab H-BRIDGE</text>
<text x="144.8" y="18.8">High Power High Speed MOSFET H-Bridge</text>
<text x="144.8" y="22.2">Arduino Add-On Compatible</text>
<text x="144.8" y="25.6">github.com/lanmilab/H-BRIDGE</text>
<text x="144.8" y="29.1">twitter.com/lanmiLab</text>
<text x="186.7" y="190.5">MOSFET H-Bridge</text>
<text x="269.2" y="194.3">1.01</text>
</g>
<text font-size="2.8" fill="#840000" x="178" y="190.5">Title:</text>
<g font-size="2.1" fill="#840000">
<text x="178" y="184">Sheet: /</text>
<text x="178" y="186.7">File: LanmiLab_H_BRIDGE.sch</text>
<text x="178" y="196.9">KiCad E.D.A. kicad (5.1.5)-3</text>
<text x="178" y="194.1">Size: A4</text>
<text x="200" y="194.1">Date:</text>
<text x="263" y="194.1">Rev:</text>
<text x="263" y="196.9">Id: 1/1</text>
</g>
<g font-size="1.8" fill="#840000">
<text x="35" y="11.9">1</text>
<text x="85" y="11.9">2</text>
<text x="135" y="11.9">3</text>
<text x="185" y="11.9">4</text>
<text x="235" y="11.9">5</text>
<text x="285" y="11.9">6</text>
<text x="31.9" y="21.6">1</text>
<text x="40.7" y="22.5">D1/TX</text>
<text x="55.7" y="22.5">VIN</text>
<text x="65.7" y="21.6">15</text>
<text x="237.7" y="23" transform="rotate(-90 237.7 23)">1</text>
<text x="246.6" y="23" transform="rotate(-90 246.6 23)">1</text>
<text x="255.5" y="23" transform="rotate(-90 255.5 23)">1</text>
<text x="264.4" y="23" transform="rotate(-90 264.4 23)">1</text>
<text x="31.9" y="24.1">2</text>
<text x="31.9" y="26.7">3</text>
<text x="31.9" y="29.2">4</text>
<text x="40.2" y="27.6">RESET</text>
<text x="40.6" y="25.1">D0/RX</text>
<text x="52.9" y="27.6">RESET</text>
<text x="55.2" y="25.1">GND</text>
<text x="65.7" y="29.2">12</text>
<text x="65.7" y="26.7">13</text>
<text x="65.7" y="24.1">14</text>
<text x="10.4" y="35.9">A</text>
<text x="31.9" y="31.7">5</text>
<text x="31.9" y="34.3">6</text>
<text x="40" y="30.1">GND</text>
<text x="40.5" y="32.7">D2</text>
<text x="40.8" y="35.2">D3</text>
<text x="55.5" y="30.1">+5V</text>
<text x="56" y="35.2">A6</text>
<text x="56" y="32.7">A7</text>
<text x="65.7" y="34.3">10</text>
<text x="285.4" y="35.9">A</text>
<text x="18.6" y="41.1">3</text>
<text x="24.4" y="37.6" transform="rotate(-90 24.4 37.6)">2</text>
<text x="26.2" y="41.1">1</text>
<text x="31.9" y="36.8">7</text>
<text x="31.9" y="39.4">8</text>
<text x="31.9" y="41.9">9</text>
<text x="40.8" y="37.8">D4</text>
<text x="40.8" y="40.3">D5</text>
<text x="56" y="40.3">A4</text>
<text x="56" y="37.8">A5</text>
<text x="66.2" y="41.9">7</text>
<text x="66.2" y="39.4">8</text>
<text x="66.2" y="36.8">9</text>
<text x="92.9" y="41.1">5</text>
<text x="18.6" y="43.7">3</text>
<text x="24.4" y="45.2" transform="rotate(-90 24.4 45.2)">2</text>
<text x="26.2" y="43.7">1</text>
<text x="31.4" y="44.4">10</text>
<text x="31.4" y="47">11</text>
<text x="40.8" y="42.8">D6</text>
<text x="40.8" y="45.4">D7</text>
<text x="40.8" y="47.9">D8</text>
<text x="56" y="47.9">A1</text>
<text x="56" y="45.4">A2</text>
<text x="56" y="42.8">A3</text>
<text x="66.2" y="47">5</text>
<text x="66.2" y="44.4">6</text>
<text x="92.9" y="46.2">3</text>
<text x="92.9" y="43.7">4</text>
<text x="31.4" y="49.5">12</text>
<text x="31.4" y="52.1">13</text>
<text x="40.3" y="53">D10</text>
<text x="40.8" y="50.5">D9</text>
<text x="54.7" y="53">AREF</text>
<text x="56" y="50.5">A0</text>
<text x="66.2" y="52.1">3</text>
<text x="66.2" y="49.5">4</text>
<text x="84.6" y="48.8">1</text>
<text x="92.9" y="48.8">2</text>
<text x="160.8" y="50.8">1</text>
<text x="173.5" y="50.8">2</text>
<text x="211.6" y="53.3">1</text>
<text x="218.2" y="50.3" transform="rotate(-90 218.2 50.3)">2</text>
<text x="31.4" y="54.6">14</text>
<text x="31.4" y="57.1">15</text>
<text x="40.3" y="55.5">D11</text>
<text x="40.3" y="58.1">D12</text>
<text x="55.5" y="58.1">D13</text>
<text x="55.6" y="55.5">3V3</text>
<text x="66.2" y="57.1">1</text>
<text x="66.2" y="54.6">2</text>
<text x="218.2" y="57.9" transform="rotate(-90 218.2 57.9)">3</text>
<text x="91.6" y="64.8">1</text>
<text x="103" y="64.8">2</text>
<text x="110.6" y="62.2">1</text>
<text x="110.6" y="64.8">3</text>
<text x="119.5" y="62.2">2</text>
<text x="119.5" y="64.8">4</text>
<text x="160.8" y="61">5</text>
<text x="160.8" y="63.5">6</text>
<text x="173.5" y="61">3</text>
<text x="173.5" y="63.5">4</text>
<text x="160.8" y="66">7</text>
<text x="173.5" y="66">8</text>
<text x="218.2" y="70.6" transform="rotate(-90 218.2 70.6)">2</text>
<text x="211.6" y="73.7">1</text>
<text x="91.6" y="78.7">3</text>
<text x="103" y="78.7">4</text>
<text x="218.2" y="78.2" transform="rotate(-90 218.2 78.2)">3</text>
<text x="10.4" y="85.9">B</text>
<text x="268.1" y="88.9">4</text>
<text x="285.4" y="85.9">B</text>
<text x="268.1" y="94">2</text>
<text x="268.1" y="91.4">3</text>
<text x="44.6" y="97.8">1</text>
<text x="44.6" y="100.3">2</text>
<text x="268.1" y="96.5">1</text>
<text x="44.6" y="102.9">3</text>
<text x="44.6" y="105.4">4</text>
<text x="160.8" y="110.5">1</text>
<text x="173.5" y="110.5">2</text>
<text x="211.6" y="113">1</text>
<text x="218.2" y="110" transform="rotate(-90 218.2 110)">2</text>
<text x="218.2" y="117.6" transform="rotate(-90 218.2 117.6)">3</text>
<text x="91.1" y="124.5">11</text>
<text x="102.5" y="124.5">10</text>
<text x="110.6" y="121.9">1</text>
<text x="110.6" y="124.5">3</text>
<text x="119.5" y="121.9">2</text>
<text x="119.5" y="124.5">4</text>
<text x="160.8" y="120.6">5</text>
<text x="160.8" y="123.2">6</text>
<text x="160.8" y="125.7">7</text>
<text x="173.5" y="120.6">3</text>
<text x="173.5" y="123.2">4</text>
<text x="173.5" y="125.7">8</text>
<text x="110.6" y="127">5</text>
<text x="119.5" y="127">6</text>
<text x="218.2" y="130.3" transform="rotate(-90 218.2 130.3)">2</text>
<text x="10.4" y="135.9">C</text>
<text x="211.6" y="133.3">1</text>
<text x="218.2" y="137.9" transform="rotate(-90 218.2 137.9)">3</text>
<text x="285.4" y="135.9">C</text>
<text x="91.1" y="139.7">13</text>
<text x="102.5" y="139.7">12</text>
<text x="28.1" y="149.9">1</text>
<text x="28.1" y="152.4">2</text>
<text x="31.3" y="166.4">1</text>
<text x="68.1" y="166.4">1</text>
<text x="80.8" y="166.4">3</text>
<text x="103.7" y="166.4">3</text>
<text x="116.4" y="166.4">1</text>
<text x="31.3" y="171.4">2</text>
<text x="31.3" y="168.9">3</text>
<text x="74.7" y="173.5" transform="rotate(-90 74.7 173.5)">2</text>
<text x="110.2" y="173.5" transform="rotate(-90 110.2 173.5)">2</text>
<text x="144.5" y="170.1" transform="rotate(-90 144.5 170.1)">14</text>
<text x="10.4" y="185.9">D</text>
<text x="285.4" y="185.9">D</text>
<text x="23" y="190.5">9</text>
<text x="34.4" y="190.5">8</text>
<text x="42.1" y="190.5">5</text>
<text x="53.5" y="190.5">6</text>
<text x="144.5" y="190" transform="rotate(-90 144.5 190)">7</text>
<text x="35" y="199.9">1</text>
<text x="85" y="199.9">2</text>
<text x="135" y="199.9">3</text>
<text x="185" y="199.9">4</text>
<text x="235" y="199.9">5</text>
<text x="285" y="199.9">6</text>
</g>
<g font-size="1.8">
<text x="88.9" y="15.2">VO1</text>
<text x="102.9" y="15.2">VO2</text>
<text x="116.8" y="15.2">VOS1</text>
<text x="130.8" y="15.2">VOS2</text>
<text x="82.5" y="24.1">VOF1</text>
<text x="96.5" y="24.1">VOF2</text>
<text x="110.5" y="24.1">VOSF1</text>
<text x="124.5" y="24.1">VOSF2</text>
<text x="16.5" y="34.3">PWM1</text>
<text x="65.7" y="31.7">11 VOF1</text>
<text x="14" y="41.9">D10</text>
<text x="14" y="39.4">D9</text>
<text x="68.6" y="41.9">VOSF2</text>
<text x="94" y="39.4">VOF1</text>
<text x="94" y="41.9">VOF2</text>
<text x="68.6" y="44.4">VOF2</text>
<text x="68.6" y="47">VOSF1</text>
<text x="94" y="47">VOSF2</text>
<text x="94" y="44.4">VOSF1</text>
<text x="16.5" y="48.3">PWM2</text>
<text x="26.7" y="52.1">D10</text>
<text x="26.7" y="49.5">D9</text>
<text x="233.7" y="63.5">VOS1</text>
<text x="252.7" y="63.5">VO1</text>
<text x="58.4" y="100.3">PWM1</text>
<text x="58.4" y="102.9">PWM2</text>
<text x="233.7" y="123.2">VOS2</text>
<text x="252.7" y="123.2">VO2</text>
</g>
<g font-size="1.8" fill="#008484">
<text x="235.2" y="17.4">HS1</text>
<text x="244.1" y="17.4">HS2</text>
<text x="253" y="17.4">HS3</text>
<text x="261.9" y="17.4">HS4</text>
<text x="34.5" y="18.7">P2</text>
<text x="64.5" y="19">P1</text>
<text x="72.2" y="18.1">VDD</text>
<text x="89.8" y="22.4">47K</text>
<text x="90.3" y="18.6">R9</text>
<text x="103.8" y="18.6">R10</text>
<text x="103.8" y="22.4">47K</text>
<text x="117.7" y="18.6">R11</text>
<text x="117.7" y="22.4">47K</text>
<text x="131.7" y="18.6">R12</text>
<text x="131.7" y="22.4">47K</text>
<text x="71.8" y="26.3">VCC</text>
<text x="76.9" y="29.5">GND</text>
<text x="91.5" y="26.4">C15</text>
<text x="91.6" y="28.7">1.8nF</text>
<text x="105.5" y="26.4">C16</text>
<text x="105.6" y="28.7">1.8nF</text>
<text x="119.5" y="26.4">C17</text>
<text x="119.6" y="28.7">1.8nF</text>
<text x="133.4" y="26.4">C18</text>
<text x="133.5" y="28.7">1.8nF</text>
<text x="234.4" y="29.5">GND</text>
<text x="243.3" y="29.5">GND</text>
<text x="252.2" y="29.5">GND</text>
<text x="261.1" y="29.5">GND</text>
<text x="24.8" y="34.5">GND</text>
<text x="87.1" y="34.5">GND</text>
<text x="101" y="34.5">GND</text>
<text x="115" y="34.5">GND</text>
<text x="129" y="34.5">GND</text>
<text x="206" y="34.9">4.7uF</text>
<text x="207.2" y="32.6">C9</text>
<text x="217.7" y="33.4">VD</text>
<text x="17.5" y="37.6">JP1</text>
<text x="87.1" y="37.6">RN1</text>
<text x="17.5" y="45.4">JP2</text>
<text x="144.6" y="47.3">VDD</text>
<text x="166.5" y="47.3">U1</text>
<text x="205.2" y="47.9">100nF/50V</text>
<text x="209.7" y="45.4">C3</text>
<text x="74.3" y="51.7">VCC</text>
<text x="80.7" y="52.3">GND</text>
<text x="87.2" y="50.3">3K3</text>
<text x="163.1" y="51.7">VDD</text>
<text x="169.6" y="51.7">HB</text>
<text x="198.8" y="49.8">GND</text>
<text x="204.6" y="51.7">D5</text>
<text x="221.3" y="53.1">Q1</text>
<text x="73.4" y="56.8">JP3</text>
<text x="112.6" y="60">JMPR1</text>
<text x="149.2" y="54.4">C5</text>
<text x="150" y="56.7">100nF/50V</text>
<text x="183.5" y="55.6">C6</text>
<text x="184.3" y="58">100nF/50V</text>
<text x="229.5" y="55.5">D1</text>
<text x="242.8" y="58.6">L1</text>
<text x="40.1" y="63.2">Arduino_Nano_v3.x_plug</text>
<text x="48.4" y="65.7">M1</text>
<text x="97.3" y="61.9">U3A</text>
<text x="144.2" y="63.7">GND</text>
<text x="163.1" y="61.8">HI</text>
<text x="163.1" y="64.4">LI</text>
<text x="169.6" y="61.8">HO</text>
<text x="169.7" y="64.4">HS</text>
<text x="204.1" y="61.8">4R7 R1</text>
<text x="241.4" y="60.9">4.7uH</text>
<text x="118.2" y="71.3">JumperCap</text>
<text x="118.3" y="69.5">JPC1</text>
<text x="163.1" y="66.9">VSS</text>
<text x="169.7" y="66.9">LO</text>
<text x="204.1" y="66.8">4R7 R2</text>
<text x="252" y="69.6">C1</text>
<text x="252.3" y="71.9">220nF</text>
<text x="158.2" y="73.9">GND</text>
<text x="204.6" y="77.1">D6</text>
<text x="221.3" y="73.4">Q2</text>
<text x="229.5" y="73.3">D2</text>
<text x="69.5" y="83.4">47K</text>
<text x="97.3" y="83.5">U3B</text>
<text x="247.1" y="80.3">GND</text>
<text x="75.1" y="84.6">R5</text>
<text x="216.6" y="87.9">GND</text>
<text x="263.9" y="85.9">Screw_Terminal_01x04</text>
<text x="34.2" y="95.5">Screw_Terminal_01x04</text>
<text x="43" y="93.2">J1</text>
<text x="71.8" y="91.7">GND</text>
<text x="206" y="94.6">4.7uF</text>
<text x="206.7" y="92.3">C10</text>
<text x="217.7" y="93.1">VD</text>
<text x="274" y="94.6">J2</text>
<text x="52.8" y="98.5">GND</text>
<text x="53" y="107.5">4K7</text>
<text x="59.5" y="105.8">VCC</text>
<text x="144.6" y="107">VDD</text>
<text x="166.5" y="107">U2</text>
<text x="205.2" y="107.6">100nF/50V</text>
<text x="209.7" y="105.1">C4</text>
<text x="262.3" y="103.1">GND</text>
<text x="44.1" y="113.8">4K7</text>
<text x="53.5" y="112.6">R7</text>
<text x="163.1" y="111.4">VDD</text>
<text x="169.6" y="111.4">HB</text>
<text x="198.8" y="109.5">GND</text>
<text x="204.6" y="111.4">D7</text>
<text x="221.3" y="112.8">Q3</text>
<text x="49.7" y="115.1">R8</text>
<text x="112.6" y="119.7">JMPR2</text>
<text x="149.2" y="114.1">C7</text>
<text x="150" y="116.4">100nF/50V</text>
<text x="183.5" y="115.3">C8</text>
<text x="184.3" y="117.6">100nF/50V</text>
<text x="229.5" y="115.2">D3</text>
<text x="242.8" y="118.3">L2</text>
<text x="46.4" y="122.2">GND</text>
<text x="144.2" y="123.4">GND</text>
<text x="163.1" y="121.5">HI</text>
<text x="163.1" y="124.1">LI</text>
<text x="169.6" y="121.5">HO</text>
<text x="169.7" y="124.1">HS</text>
<text x="204.1" y="121.5">4R7 R3</text>
<text x="241.4" y="120.6">4.7uH</text>
<text x="97.4" y="129.2">U3E</text>
<text x="163.1" y="126.6">VSS</text>
<text x="169.7" y="126.6">LO</text>
<text x="204.1" y="126.5">4R7 R4</text>
<text x="252" y="129.3">C2</text>
<text x="252.3" y="131.6">220nF</text>
<text x="110.7" y="136.8">JPC2 JPC3</text>
<text x="158.2" y="133.6">GND</text>
<text x="204.6" y="136.8">D8</text>
<text x="221.3" y="133.1">Q4</text>
<text x="229.5" y="133">D4</text>
<text x="247.1" y="139.9">GND</text>
<text x="17.7" y="147.6">Screw_Terminal_01x02</text>
<text x="26.5" y="145.3">J4</text>
<text x="68.2" y="144.3">47K</text>
<text x="73.8" y="145.6">R6</text>
<text x="97.4" y="144.4">U3F</text>
<text x="216.6" y="147.6">GND</text>
<text x="70.6" y="152.6">GND</text>
<text x="232.6" y="152.1">H1</text>
<text x="239" y="152.1">H2</text>
<text x="245.3" y="152.1">H3</text>
<text x="251.7" y="152.1">H4</text>
<text x="25.9" y="161.8">J3</text>
<text x="33.7" y="160.3">GND</text>
<text x="18.5" y="164.1">Barrel_Jack_Switch</text>
<text x="48.7" y="162.9">VD</text>
<text x="70.1" y="167.3">VI</text>
<text x="73.8" y="163.5">U4</text>
<text x="77.2" y="167.3">VO</text>
<text x="86.2" y="162.9">VDD</text>
<text x="105.7" y="167.3">VI</text>
<text x="109.4" y="163.5">U5</text>
<text x="112.8" y="167.3">VO</text>
<text x="121.8" y="162.9">VCC</text>
<text x="45.1" y="172.5">C11</text>
<text x="61.6" y="172.5">C12</text>
<text x="75.6" y="171.4" transform="rotate(-90 75.6 171.4)">GND</text>
<text x="90.8" y="172.5">C13</text>
<text x="111.1" y="171.4" transform="rotate(-90 111.1 171.4)">GND</text>
<text x="126.4" y="172.5">C14</text>
<text x="33.7" y="179.3">GND</text>
<text x="44.3" y="176.2">1000uF/63V</text>
<text x="60.9" y="176.2">1000uF/63V</text>
<text x="91.6" y="174.8">100uF/63V</text>
<text x="127.2" y="174.8">100nF/50V</text>
<text x="145.4" y="175.9" transform="rotate(-90 145.4 175.9)">VCC</text>
<text x="40.1" y="184.4">GND</text>
<text x="56.6" y="184.4">GND</text>
<text x="73.1" y="181.9">GND</text>
<text x="85.8" y="184.4">GND</text>
<text x="108.7" y="181.9">GND</text>
<text x="121.4" y="184.4">GND</text>
<text x="150.8" y="180">U3G</text>
<text x="145.4" y="186.4" transform="rotate(-90 145.4 186.4)">GND</text>
<text x="19.8" y="197.1">GND</text>
<text x="28.7" y="195.2">U3D</text>
<text x="38.8" y="197.1">GND</text>
<text x="47.8" y="195.2">U3C</text>
<text x="143" y="198.4">GND</text>
</g>
</svg>
